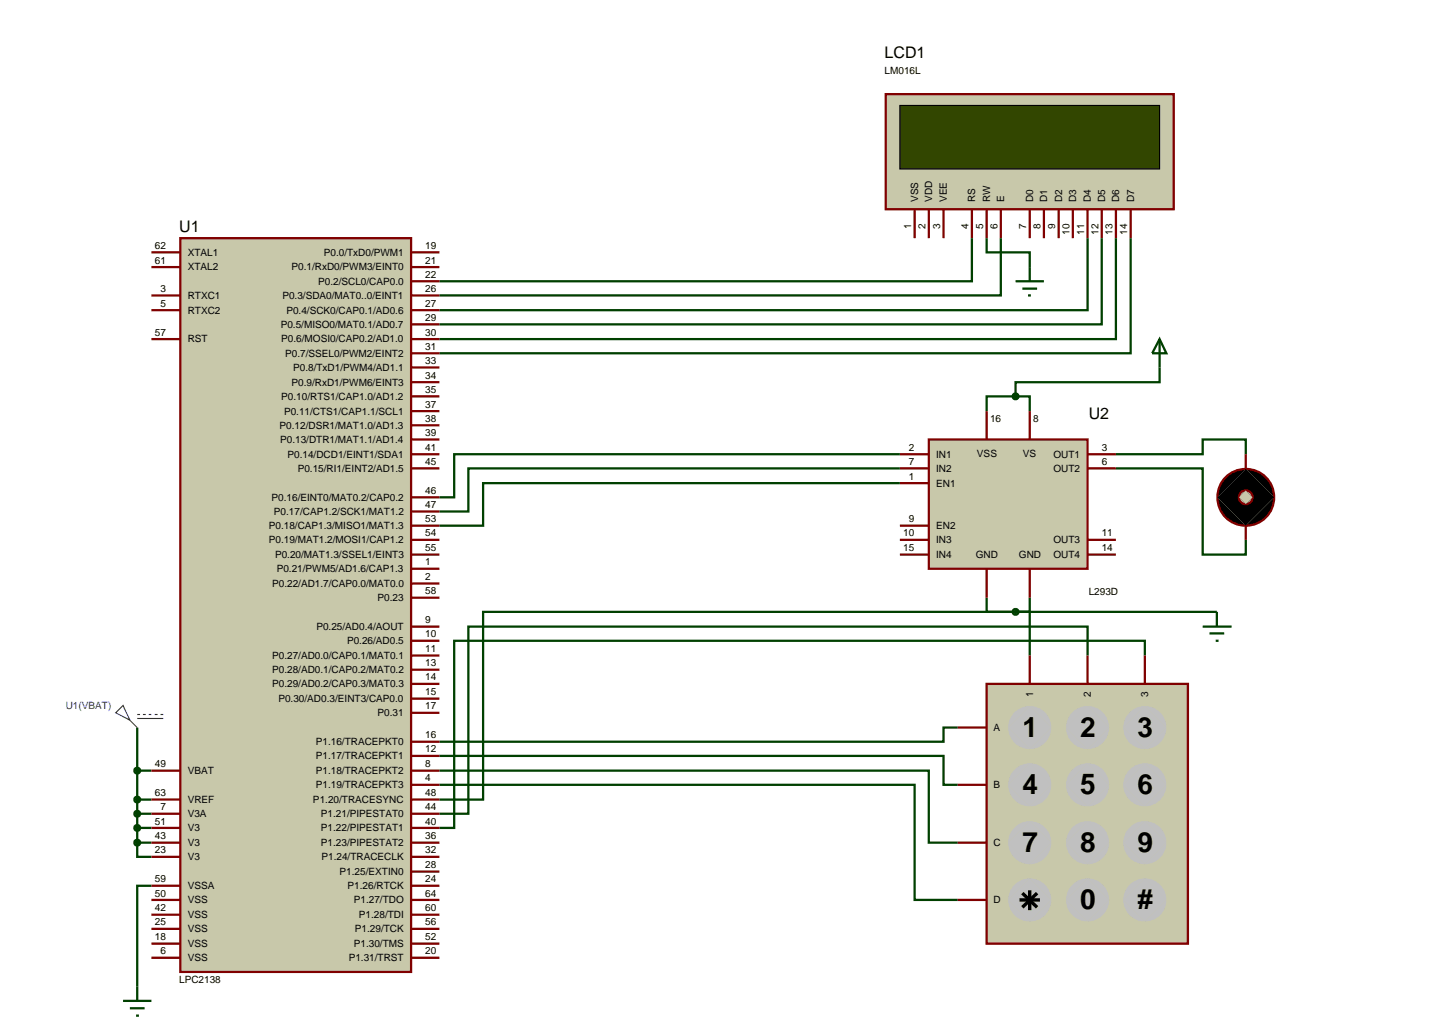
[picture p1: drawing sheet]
<svg xmlns="http://www.w3.org/2000/svg" width="257mm" height="180mm" viewBox="0 0 257 180" stroke-linecap="round" stroke-linejoin="round" font-family="sans-serif">
<g fill="none" stroke="#004000" stroke-width=".4">
<path d="M171.4 42v7.6h-93.9M174 42v2.5h7.6v2.6M176.5 42v10.1h-99M191.8 42v12.7h-114.3M194.3 42v15.2h-116.8M196.8 42v17.8h-119.3M199.4 42v20.3h-121.9M179.1 69.9h-5.1v2.6M179.1 69.9h2.5v2.6M204.5 64.8v2.6h-25.4v2.5M158.7 80.1h-78.6v7.6h-2.6M158.7 82.6h-76.1v7.6h-5.1"/>
<path d="M158.7 85.2h-73.5v7.5h-7.7M196.8 80.1h15.3v-2.6h7.6v2.6M196.8 82.6h15.3v15.2h7.6v-2.6M174 105.4v2.5h5.1M179.1 107.9h35.5M181.6 115.6v-7.7h-96.4v33.1h-7.7M181.6 105.4v2.5h-2.5M191.8 115.6v-5.1h-109.2v33h-5.1M201.9 115.6v-2.6h-121.8v33h-2.6M24.2 135.9h2.5M24.2 128.3v20.3M77.5 133.3h88.9v5.1h2.5"/>
<path d="M77.5 135.9h86.3v12.7h5.1M77.5 138.4h83.8v20.3h7.6M168.9 128.3h-2.5v2.5h-88.9M24.2 148.6v2.5h2.5M24.2 141h2.5M24.2 143.5h2.5M24.2 146h2.5M24.2 148.6h2.5M26.7 156.2h-2.5v17.8"/>
</g>
<path d="M31.8 42h40.7v129.4h-40.7z" fill="#c8c8aa" stroke="#800000" stroke-width=".4"/>
<g fill="none" stroke="#800000" stroke-width=".4">
<path d="M26.7 44.5h5.1M26.7 47.1h5.1M26.7 52.1h5.1M26.7 54.7h5.1M26.7 59.8h5.1M72.5 44.5h5M72.5 47.1h5M72.5 49.6h5M72.5 52.1h5M72.5 54.7h5M72.5 57.2h5M72.5 59.8h5"/>
<path d="M72.5 62.3h5M72.5 64.8h5M72.5 67.4h5M72.5 69.9h5M72.5 72.5h5M72.5 75h5M72.5 77.5h5M72.5 80.1h5M72.5 82.6h5M72.5 87.7h5M72.5 90.2h5M72.5 92.7h5"/>
<path d="M72.5 95.2h5M72.5 97.8h5M72.5 100.3h5M72.5 102.9h5M72.5 105.4h5M72.5 110.5h5M72.5 115.6h5M72.5 118.1h5M72.5 113h5M26.7 135.9h5.1M72.5 120.6h5M72.5 123.2h5"/>
<path d="M72.5 130.8h5M72.5 133.3h5M72.5 135.9h5M72.5 138.4h5M72.5 125.7h5M26.7 151.1h5.1M26.7 141h5.1M26.7 156.2h5.1M26.7 143.5h5.1M26.7 146h5.1M26.7 148.6h5.1M26.7 158.7h5.1"/>
<path d="M72.5 151.1h5M72.5 141h5M72.5 156.2h5M72.5 143.5h5M72.5 146h5M72.5 148.6h5M72.5 153.7h5M72.5 158.7h5M26.7 168.9h5.1M26.7 161.3h5.1M26.7 163.8h5.1M26.7 166.4h5.1"/>
<path d="M72.5 168.9h5M72.5 161.3h5M72.5 163.8h5M72.5 166.4h5"/>
</g>
<path d="M21.7 176.5h5M22.9 177.8h2.6M24 179.1h.5M24.2 174v2.5" fill="none" stroke="#004000" stroke-width=".4"/>
<path d="M21.7 124.4l1.2 2.6-2.5-1.3zM22.9 127l1.3 1.3M24.2 126h.5M24.2 126.7h4.6M25.2 126h.5M26.2 126h.5M27.3 126h.5M28.3 126h.5" fill="none" stroke="#0000c0" stroke-width=".2"/>
<path d="M174 120.6h35.5v45.8h-35.5z" fill="#c8c8aa" stroke="#800000" stroke-width=".4"/>
<g fill="#c0c0c0">
<path d="M181.6 124.5l3.8 3.8-3.8 3.8-3.8-3.8z"/>
<path d="M191.8 124.5l3.8 3.8-3.8 3.8-3.8-3.8z"/>
<path d="M201.9 124.5l3.8 3.8-3.8 3.8-3.8-3.8z"/>
<path d="M181.6 134.6l3.8 3.8-3.8 3.8-3.8-3.8z"/>
<path d="M191.8 134.6l3.8 3.8-3.8 3.8-3.8-3.8z"/>
<path d="M201.9 134.6l3.8 3.8-3.8 3.8-3.8-3.8z"/>
<path d="M177.8 148.6l3.8-3.8 3.8 3.8-3.8 3.8z"/>
<path d="M188 148.6l3.8-3.8 3.8 3.8-3.8 3.8z"/>
<path d="M198.1 148.6l3.8-3.8 3.8 3.8-3.8 3.8z"/>
<path d="M177.8 158.7l3.8-3.8 3.8 3.8-3.8 3.8z"/>
<path d="M188 158.7l3.8-3.8 3.8 3.8-3.8 3.8z"/>
<path d="M198.1 158.7l3.8-3.8 3.8 3.8-3.8 3.8z"/>
<path d="M178.9 125.6a3.8 3.8 0 0 1 2.7-1.1l-3.8 3.8a3.8 3.8 0 0 1 1.1-2.7zM181.6 124.5a3.8 3.8 0 0 1 3.8 3.8zM185.4 128.3a3.8 3.8 0 0 1-3.8 3.8zM177.8 128.3l3.8 3.8a3.8 3.8 0 0 1-3.8-3.8z"/>
<path d="M189.1 125.6a3.8 3.8 0 0 1 2.7-1.1l-3.8 3.8a3.8 3.8 0 0 1 1.1-2.7zM191.8 124.5a3.8 3.8 0 0 1 3.8 3.8zM195.6 128.3a3.8 3.8 0 0 1-3.8 3.8zM188 128.3l3.8 3.8a3.8 3.8 0 0 1-3.8-3.8z"/>
<path d="M199.2 125.6a3.8 3.8 0 0 1 2.7-1.1l-3.8 3.8a3.8 3.8 0 0 1 1.1-2.7zM201.9 124.5a3.8 3.8 0 0 1 3.8 3.8zM205.7 128.3a3.8 3.8 0 0 1-3.8 3.8zM198.1 128.3l3.8 3.8a3.8 3.8 0 0 1-3.8-3.8z"/>
<path d="M178.9 135.7a3.8 3.8 0 0 1 2.7-1.1l-3.8 3.8a3.8 3.8 0 0 1 1.1-2.7zM181.6 134.6a3.8 3.8 0 0 1 3.8 3.8zM185.4 138.4a3.8 3.8 0 0 1-3.8 3.8zM177.8 138.4l3.8 3.8a3.8 3.8 0 0 1-3.8-3.8z"/>
<path d="M189.1 135.7a3.8 3.8 0 0 1 2.7-1.1l-3.8 3.8a3.8 3.8 0 0 1 1.1-2.7zM191.8 134.6a3.8 3.8 0 0 1 3.8 3.8zM195.6 138.4a3.8 3.8 0 0 1-3.8 3.8zM188 138.4l3.8 3.8a3.8 3.8 0 0 1-3.8-3.8z"/>
<path d="M199.2 135.7a3.8 3.8 0 0 1 2.7-1.1l-3.8 3.8a3.8 3.8 0 0 1 1.1-2.7zM201.9 134.6a3.8 3.8 0 0 1 3.8 3.8zM205.7 138.4a3.8 3.8 0 0 1-3.8 3.8zM198.1 138.4l3.8 3.8a3.8 3.8 0 0 1-3.8-3.8z"/>
<path d="M178.9 145.9a3.8 3.8 0 0 1 2.7-1.1l-3.8 3.8a3.8 3.8 0 0 1 1.1-2.7zM181.6 144.8a3.8 3.8 0 0 1 3.8 3.8zM185.4 148.6a3.8 3.8 0 0 1-3.8 3.8zM177.8 148.6l3.8 3.8a3.8 3.8 0 0 1-3.8-3.8z"/>
<path d="M189.1 145.9a3.8 3.8 0 0 1 2.7-1.1l-3.8 3.8a3.8 3.8 0 0 1 1.1-2.7zM191.8 144.8a3.8 3.8 0 0 1 3.8 3.8zM195.6 148.6a3.8 3.8 0 0 1-3.8 3.8zM188 148.6l3.8 3.8a3.8 3.8 0 0 1-3.8-3.8z"/>
<path d="M199.2 145.9a3.8 3.8 0 0 1 2.7-1.1l-3.8 3.8a3.8 3.8 0 0 1 1.1-2.7zM201.9 144.8a3.8 3.8 0 0 1 3.8 3.8zM205.7 148.6a3.8 3.8 0 0 1-3.8 3.8zM198.1 148.6l3.8 3.8a3.8 3.8 0 0 1-3.8-3.8z"/>
<path d="M178.9 156a3.8 3.8 0 0 1 2.7-1.1l-3.8 3.8a3.8 3.8 0 0 1 1.1-2.7zM181.6 154.9a3.8 3.8 0 0 1 3.8 3.8zM185.4 158.7a3.8 3.8 0 0 1-3.8 3.8zM177.8 158.7l3.8 3.8a3.8 3.8 0 0 1-3.8-3.8z"/>
<path d="M189.1 156a3.8 3.8 0 0 1 2.7-1.1l-3.8 3.8a3.8 3.8 0 0 1 1.1-2.7zM191.8 154.9a3.8 3.8 0 0 1 3.8 3.8zM195.6 158.7a3.8 3.8 0 0 1-3.8 3.8zM188 158.7l3.8 3.8a3.8 3.8 0 0 1-3.8-3.8z"/>
<path d="M199.2 156a3.8 3.8 0 0 1 2.7-1.1l-3.8 3.8a3.8 3.8 0 0 1 1.1-2.7zM201.9 154.9a3.8 3.8 0 0 1 3.8 3.8zM205.7 158.7a3.8 3.8 0 0 1-3.8 3.8zM198.1 158.7l3.8 3.8a3.8 3.8 0 0 1-3.8-3.8z"/>
</g>
<path d="M179.8 158.7h3.6M180.3 157.5l2.6 2.5M181.6 157v3.5M182.9 157.5l-2.6 2.5" fill="none" stroke="#000" stroke-width=".6" stroke-linecap="butt"/>
<path d="M181.6 115.6v5M191.8 115.6v5M201.9 115.6v5M168.9 128.3h5.1M168.9 138.4h5.1M168.9 148.6h5.1M168.9 158.7h5.1" fill="none" stroke="#800000" stroke-width=".4"/>
<path d="M163.8 77.5h28v22.8h-28z" fill="#c8c8aa" stroke="#800000" stroke-width=".4"/>
<g fill="none" stroke="#800000" stroke-width=".4">
<path d="M174 72.5v5M181.6 72.5v5M158.7 80.1h5.1M158.7 82.6h5.1M158.7 95.2h5.1M158.7 97.8h5.1M158.7 85.2h5.1M158.7 92.7h5.1M191.8 80.1h5M191.8 82.6h5M191.8 95.2h5M191.8 97.8h5"/>
<path d="M174 100.3v5.1M181.6 100.3v5.1"/>
</g>
<path d="M212.1 110.5h5.1M213.3 111.7h2.6M214.4 113h.5M214.6 107.9v2.6" fill="none" stroke="#004000" stroke-width=".4"/>
<path d="M178.8 107.5l.3-.1-.5 .5zM179.1 107.4l.3 .1 .2 .4zM179.6 107.9l-.1 .3-.4 .2zM178.6 107.9l.5 .5-.4-.2z" fill="#004000" stroke="#004000" stroke-width=".4"/>
<path d="M179.1 107.4l.5 .5-.5 .5-.5-.5z" fill="#004000"/>
<path d="M215.9 84.5a5 5 0 0 1 3.8-1.8l-5 5a5 5 0 0 1 1.2-3.2zM219.7 82.7a5 5 0 0 1 5 5zM224.7 87.7a5 5 0 0 1-5 5zM214.7 87.7l5 5a5 5 0 0 1-5-5z" fill="#000" stroke="#800000" stroke-width=".4"/>
<path d="M214.7 87.7l5-5 5 5-5 5z" fill="#000"/>
<path d="M218.7 87l.6-.4 .4-.1-1.2 1.2zM219.7 86.5a1.16 1.16 0 0 1 1.2 1.2zM220.9 87.7a1.16 1.16 0 0 1-1.2 1.2zM218.5 87.7l1.2 1.2a1.16 1.16 0 0 1-1.2-1.2z" fill="#c8c8aa" stroke="#800000" stroke-width=".4"/>
<path d="M218.5 87.7l1.2-1.2 1.2 1.2-1.2 1.2z" fill="#c8c8aa"/>
<path d="M219.7 80.1v2.5M219.7 92.7v2.5" fill="none" stroke="#800000" stroke-width=".4"/>
<path d="M156.2 16.6h50.8v20.3h-50.8z" fill="#c8c8aa" stroke="#800000" stroke-width=".4"/>
<path d="M158.7 18.6h45.8v11.2h-45.8z" fill="#324600" stroke="#000" stroke-width=".2"/>
<g fill="none" stroke="#800000" stroke-width=".4">
<path d="M161.3 36.9v5.1M163.8 36.9v5.1M166.4 36.9v5.1M171.4 36.9v5.1M174 36.9v5.1M176.5 36.9v5.1M181.6 36.9v5.1M184.1 36.9v5.1M186.7 36.9v5.1M189.2 36.9v5.1M191.8 36.9v5.1M194.3 36.9v5.1"/>
<path d="M196.8 36.9v5.1M199.4 36.9v5.1"/>
</g>
<path d="M179.1 49.6h5M180.3 50.9h2.6M181.3 52.1h.5M181.6 47.1v2.5M204.5 59.8l1.2 2.5h-2.5zM204.5 59.8v5" fill="none" stroke="#004000" stroke-width=".4"/>
<path d="M178.8 69.5l.3-.1-.5 .5zM179.1 69.4l.4 .2 .1 .3zM179.6 69.9l-.1 .3-.4 .2zM178.6 69.9l.5 .5-.4-.2z" fill="#004000" stroke="#004000" stroke-width=".4"/>
<path d="M179.1 69.4l.5 .5-.5 .5-.5-.5z" fill="#004000"/>
<path d="M23.9 135.5l.3-.1-.5 .5zM24.2 135.4l.3 .1 .2 .4zM24.7 135.9l-.1 .3-.4 .2zM23.7 135.9l.5 .5-.4-.2z" fill="#004000" stroke="#004000" stroke-width=".4"/>
<path d="M23.7 135.9l.5-.5 .5 .5-.5 .5z" fill="#004000"/>
<path d="M23.8 140.7l.4-.2-.5 .5zM24.2 140.5l.3 .1 .2 .4zM24.2 141.5l.5-.5-.2 .4zM23.7 141l.5 .5-.3-.1z" fill="#004000" stroke="#004000" stroke-width=".4"/>
<path d="M23.7 141l.5-.5 .5 .5-.5 .5z" fill="#004000"/>
<path d="M23.9 143.1l.3-.1-.5 .5zM24.2 143l.3 .1 .2 .4zM24.2 144l.5-.5-.2 .4zM23.7 143.5l.5 .5-.3-.1z" fill="#004000" stroke="#004000" stroke-width=".4"/>
<path d="M24.2 143l.5 .5-.5 .5-.5-.5z" fill="#004000"/>
<path d="M23.8 145.7l.4-.2-.5 .5zM24.2 145.5l.3 .1 .2 .4zM24.2 146.5l.5-.5-.2 .4zM23.7 146l.5 .5-.4-.2z" fill="#004000" stroke="#004000" stroke-width=".4"/>
<path d="M23.7 146l.5-.5 .5 .5-.5 .5z" fill="#004000"/>
<path d="M23.8 148.3l.4-.2-.5 .5zM24.2 148.1l.3 .1 .2 .4zM24.2 149.1l.5-.5-.1 .3zM23.7 148.6l.5 .5-.4-.2z" fill="#004000" stroke="#004000" stroke-width=".4"/>
<path d="M23.7 148.6l.5-.5 .5 .5-.5 .5z" fill="#004000"/>
<g font-size="4.9">
<text x="180.3" y="130">1</text>
<text x="190.5" y="130">2</text>
<text x="200.6" y="130">3</text>
<text x="180.3" y="140.1">4</text>
<text x="190.5" y="140.1">5</text>
<text x="200.6" y="140.1">6</text>
<text x="180.3" y="150.3">7</text>
<text x="190.5" y="150.3">8</text>
<text x="200.6" y="150.3">9</text>
<text x="190.5" y="160.4">0</text>
<text x="200.6" y="160.4">#</text>
</g>
<g font-size="2.8">
<text x="156" y="10.3">LCD1</text>
<text x="31.6" y="40.9">U1</text>
<text x="192" y="73.9">U2</text>
</g>
<g font-size="1.8">
<text x="156" y="13.1">LM016L</text>
<text x="161.9" y="35.6" transform="rotate(-90 161.9 35.6)">VSS</text>
<text x="164.4" y="35.6" transform="rotate(-90 164.4 35.6)">VDD</text>
<text x="167" y="35.6" transform="rotate(-90 167 35.6)">VEE</text>
<text x="172" y="35.6" transform="rotate(-90 172 35.6)">RS</text>
<text x="174.6" y="35.6" transform="rotate(-90 174.6 35.6)">RW</text>
<text x="177.1" y="35.6" transform="rotate(-90 177.1 35.6)">E</text>
<text x="182.2" y="35.6" transform="rotate(-90 182.2 35.6)">D0</text>
<text x="184.7" y="35.6" transform="rotate(-90 184.7 35.6)">D1</text>
<text x="187.3" y="35.6" transform="rotate(-90 187.3 35.6)">D2</text>
<text x="189.8" y="35.6" transform="rotate(-90 189.8 35.6)">D3</text>
<text x="192.4" y="35.6" transform="rotate(-90 192.4 35.6)">D4</text>
<text x="194.9" y="35.6" transform="rotate(-90 194.9 35.6)">D5</text>
<text x="197.4" y="35.6" transform="rotate(-90 197.4 35.6)">D6</text>
<text x="200" y="35.6" transform="rotate(-90 200 35.6)">D7</text>
<text x="160.7" y="40.4" transform="rotate(-90 160.7 40.4)">1</text>
<text x="163.2" y="40.4" transform="rotate(-90 163.2 40.4)">2</text>
<text x="165.8" y="40.4" transform="rotate(-90 165.8 40.4)">3</text>
<text x="170.8" y="40.4" transform="rotate(-90 170.8 40.4)">4</text>
<text x="173.4" y="40.4" transform="rotate(-90 173.4 40.4)">5</text>
<text x="175.9" y="40.4" transform="rotate(-90 175.9 40.4)">6</text>
<text x="181" y="40.4" transform="rotate(-90 181 40.4)">7</text>
<text x="183.5" y="40.4" transform="rotate(-90 183.5 40.4)">8</text>
<text x="186.1" y="40.4" transform="rotate(-90 186.1 40.4)">9</text>
<text x="188.6" y="41.4" transform="rotate(-90 188.6 41.4)">10</text>
<text x="191.2" y="41.4" transform="rotate(-90 191.2 41.4)">11</text>
<text x="193.7" y="41.4" transform="rotate(-90 193.7 41.4)">12</text>
<text x="196.2" y="41.4" transform="rotate(-90 196.2 41.4)">13</text>
<text x="198.8" y="41.4" transform="rotate(-90 198.8 41.4)">14</text>
<text x="27.3" y="43.9">62</text>
<text x="27.3" y="46.5">61</text>
<text x="33.1" y="45.1">XTAL1</text>
<text x="33.1" y="47.7">XTAL2</text>
<text x="51.4" y="47.7">P0.1/RxD0/PWM3/EINT0</text>
<text x="57.1" y="45.1">P0.0/TxD0/PWM1</text>
<text x="75" y="43.9">19</text>
<text x="75" y="46.5">21</text>
<text x="28.3" y="51.5">3</text>
<text x="33.1" y="52.7">RTXC1</text>
<text x="49.8" y="52.7">P0.3/SDA0/MAT0..0/EINT1</text>
<text x="56.1" y="50.2">P0.2/SCL0/CAP0.0</text>
<text x="75" y="49">22</text>
<text x="75" y="51.5">26</text>
<text x="27.3" y="59.2">57</text>
<text x="28.3" y="54.1">5</text>
<text x="33.1" y="55.3">RTXC2</text>
<text x="49.5" y="57.8">P0.5/MISO0/MAT0.1/AD0.7</text>
<text x="50.5" y="55.3">P0.4/SCK0/CAP0.1/AD0.6</text>
<text x="75" y="54.1">27</text>
<text x="75" y="56.6">29</text>
<text x="75" y="59.2">30</text>
<text x="33.1" y="60.4">RST</text>
<text x="49.6" y="60.4">P0.6/MOSI0/CAP0.2/AD1.0</text>
<text x="50.3" y="62.9">P0.7/SSEL0/PWM2/EINT2</text>
<text x="51.7" y="65.4">P0.8/TxD1/PWM4/AD1.1</text>
<text x="75" y="61.7">31</text>
<text x="75" y="64.2">33</text>
<text x="49.6" y="70.5">P0.10/RTS1/CAP1.0/AD1.2</text>
<text x="51.4" y="68">P0.9/RxD1/PWM6/EINT3</text>
<text x="75" y="66.8">34</text>
<text x="75" y="69.3">35</text>
<text x="75" y="71.9">37</text>
<text x="49.3" y="75.6">P0.12/DSR1/MAT1.0/AD1.3</text>
<text x="50.1" y="73.1">P0.11/CTS1/CAP1.1/SCL1</text>
<text x="75" y="74.4">38</text>
<text x="75" y="76.9">39</text>
<text x="174.6" y="74.4">16</text>
<text x="182.2" y="74.4">8</text>
<text x="49.4" y="78.1">P0.13/DTR1/MAT1.1/AD1.4</text>
<text x="50.7" y="80.7">P0.14/DCD1/EINT1/SDA1</text>
<text x="52.5" y="83.2">P0.15/RI1/EINT2/AD1.5</text>
<text x="75" y="79.5">41</text>
<text x="75" y="82">45</text>
<text x="160.3" y="79.5">2</text>
<text x="160.3" y="82">7</text>
<text x="165.1" y="80.7">IN1</text>
<text x="165.1" y="83.2">IN2</text>
<text x="172.3" y="80.6">VSS</text>
<text x="180.4" y="80.6">VS</text>
<text x="185.8" y="80.7">OUT1</text>
<text x="185.8" y="83.2">OUT2</text>
<text x="194.3" y="79.5">3</text>
<text x="194.3" y="82">6</text>
<text x="47.9" y="88.3">P0.16/EINT0/MAT0.2/CAP0.2</text>
<text x="75" y="87.1">46</text>
<text x="75" y="89.6">47</text>
<text x="160.3" y="84.6">1</text>
<text x="165.1" y="85.8">EN1</text>
<text x="47.4" y="93.3">P0.18/CAP1.3/MISO1/MAT1.3</text>
<text x="47.4" y="95.8">P0.19/MAT1.2/MOSI1/CAP1.2</text>
<text x="48.3" y="90.8">P0.17/CAP1.2/SCK1/MAT1.2</text>
<text x="75" y="92.1">53</text>
<text x="75" y="94.6">54</text>
<text x="159.3" y="94.6">10</text>
<text x="160.3" y="92.1">9</text>
<text x="165.1" y="95.8">IN3</text>
<text x="165.1" y="93.3">EN2</text>
<text x="185.8" y="95.8">OUT3</text>
<text x="194.3" y="94.6">11</text>
<text x="48.5" y="98.4">P0.20/MAT1.3/SSEL1/EINT3</text>
<text x="48.8" y="100.9">P0.21/PWM5/AD1.6/CAP1.3</text>
<text x="75" y="97.2">55</text>
<text x="75" y="99.7">1</text>
<text x="159.3" y="97.2">15</text>
<text x="165.1" y="98.4">IN4</text>
<text x="172.1" y="98.4">GND</text>
<text x="179.7" y="98.4">GND</text>
<text x="185.8" y="98.4">OUT4</text>
<text x="194.3" y="97.2">14</text>
<text x="48" y="103.5">P0.22/AD1.7/CAP0.0/MAT0.0</text>
<text x="66.6" y="106">P0.23</text>
<text x="75" y="102.3">2</text>
<text x="75" y="104.8">58</text>
<text x="192" y="104.9">L293D</text>
<text x="55.8" y="111.1">P0.25/AD0.4/AOUT</text>
<text x="61.2" y="113.6">P0.26/AD0.5</text>
<text x="75" y="109.9">9</text>
<text x="75" y="112.4">10</text>
<text x="48" y="116.2">P0.27/AD0.0/CAP0.1/MAT0.1</text>
<text x="48" y="118.7">P0.28/AD0.1/CAP0.2/MAT0.2</text>
<text x="75" y="115">11</text>
<text x="75" y="117.5">13</text>
<text x="75" y="120">14</text>
<text x="48" y="121.2">P0.29/AD0.2/CAP0.3/MAT0.3</text>
<text x="49.1" y="123.8">P0.30/AD0.3/EINT3/CAP0.0</text>
<text x="75" y="122.6">15</text>
<text x="75" y="125.1">17</text>
<text x="182.2" y="122.9" transform="rotate(-90 182.2 122.9)">1</text>
<text x="192.4" y="122.9" transform="rotate(-90 192.4 122.9)">2</text>
<text x="202.5" y="122.9" transform="rotate(-90 202.5 122.9)">3</text>
<text x="55.7" y="131.4">P1.16/TRACEPKT0</text>
<text x="66.6" y="126.3">P0.31</text>
<text x="75" y="130.2">16</text>
<text x="175.2" y="128.9">A</text>
<text x="27.3" y="135.3">49</text>
<text x="33.1" y="136.5">VBAT</text>
<text x="55.7" y="133.9">P1.17/TRACEPKT1</text>
<text x="55.7" y="136.5">P1.18/TRACEPKT2</text>
<text x="75" y="132.7">12</text>
<text x="75" y="135.3">8</text>
<text x="75" y="137.8">4</text>
<text x="27.3" y="140.4">63</text>
<text x="28.3" y="142.9">7</text>
<text x="33.1" y="141.6">VREF</text>
<text x="55.2" y="141.6">P1.20/TRACESYNC</text>
<text x="55.7" y="139">P1.19/TRACEPKT3</text>
<text x="75" y="140.4">48</text>
<text x="75" y="142.9">44</text>
<text x="175.2" y="139">B</text>
<text x="27.3" y="148">43</text>
<text x="27.3" y="145.4">51</text>
<text x="33.1" y="149.2">V3</text>
<text x="33.1" y="146.6">V3</text>
<text x="33.1" y="144.1">V3A</text>
<text x="56.6" y="144.1">P1.21/PIPESTAT0</text>
<text x="56.6" y="146.6">P1.22/PIPESTAT1</text>
<text x="56.6" y="149.2">P1.23/PIPESTAT2</text>
<text x="75" y="145.4">40</text>
<text x="75" y="148">36</text>
<text x="175.2" y="149.2">C</text>
<text x="27.3" y="150.5">23</text>
<text x="27.3" y="155.6">59</text>
<text x="33.1" y="151.7">V3</text>
<text x="56.7" y="151.7">P1.24/TRACECLK</text>
<text x="59.9" y="154.3">P1.25/EXTIN0</text>
<text x="75" y="150.5">32</text>
<text x="75" y="153.1">28</text>
<text x="75" y="155.6">24</text>
<text x="27.3" y="160.7">42</text>
<text x="27.3" y="158.1">50</text>
<text x="33.1" y="156.8">VSSA</text>
<text x="33.1" y="161.9">VSS</text>
<text x="33.1" y="159.3">VSS</text>
<text x="61.3" y="156.8">P1.26/RTCK</text>
<text x="62.4" y="159.3">P1.27/TDO</text>
<text x="63.3" y="161.9">P1.28/TDI</text>
<text x="75" y="158.1">64</text>
<text x="75" y="160.7">60</text>
<text x="175.2" y="159.3">D</text>
<text x="27.3" y="165.8">18</text>
<text x="27.3" y="163.2">25</text>
<text x="33.1" y="167">VSS</text>
<text x="33.1" y="164.4">VSS</text>
<text x="62.4" y="167">P1.30/TMS</text>
<text x="62.6" y="164.4">P1.29/TCK</text>
<text x="75" y="163.2">56</text>
<text x="75" y="165.8">52</text>
<text x="28.3" y="168.3">6</text>
<text x="31.6" y="173.4">LPC2138</text>
<text x="33.1" y="169.5">VSS</text>
<text x="61.5" y="169.5">P1.31/TRST</text>
<text x="75" y="168.3">20</text>
</g>
<text font-size="1.8" fill="#0000c0" x="11.6" y="125">U1(VBAT)</text>
</svg>
